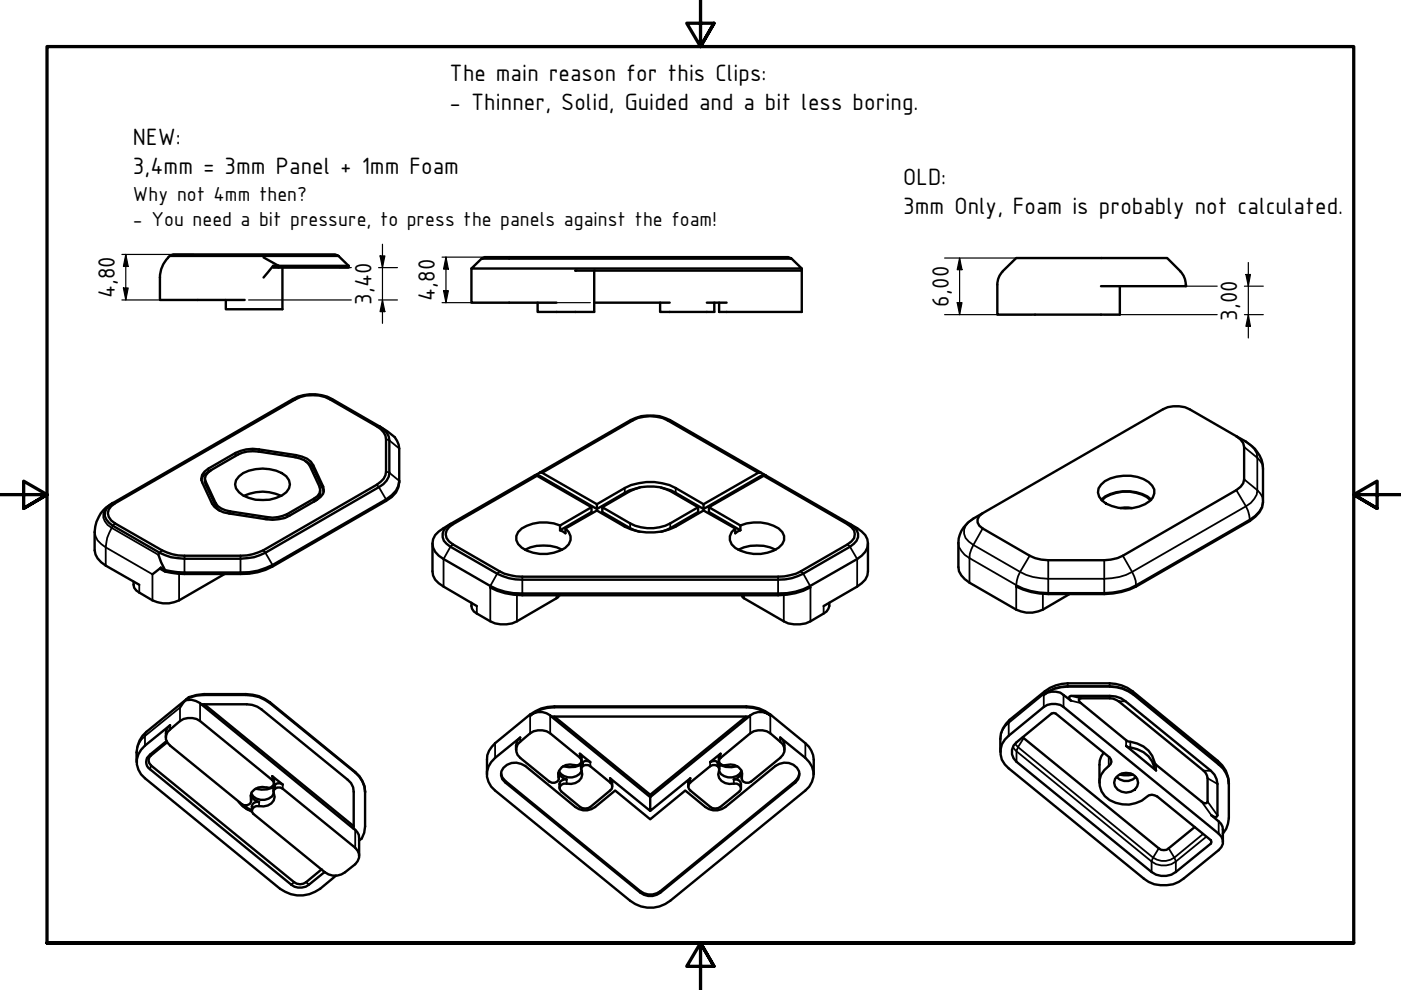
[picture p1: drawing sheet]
<svg xmlns="http://www.w3.org/2000/svg" width="297mm" height="210mm" viewBox="0 0 297 210" stroke-linecap="round" stroke-linejoin="round" font-family="sans-serif">
<!-- layer: Sichtbar (ISO) -->
<g fill="none" stroke="#000" stroke-width=".51">
<path d="M33.9 58.8v4.8h18M35.7 54.6l-1.2 1.7-.4 1.2-.2 1.4M36 54.3l.7-.4h34.4l.7 .4zM36 54.3l-.4 .3M55.9 54.6l3.2 1.8v.3h-1.2v-.3h16M57.9 56.4l-2 2.4M59.9 56.7v8.9h-12v-2M71.8 54.3l2.1 2.1M73.9 56.4v.3h-14.8M99.9 56.9v7.3h18.1M102.1 54.8l.6-.3h64.4l.7 .3zM102.1 54.8l-2.2 2.1h70.1l-2.2-2.1"/>
<path d="M122 57.4h48M126 57.4v8.7h-12v-1.9M170 56.9v9.2h-17.5v-1.9M126 64.2h16M140 64.2v1.9h11.4v-1.9M149.9 64.2h4.2M211.5 60.3l.1-1 .7-1.4 3.2-3.2h32l3.1 3.2 .7 1.4 .1 1M211.5 60.4v6.3h25.9v-6M251.5 60.4v.3h-18.1M43.4 100l.8-.7 5.7-3.3a8 8 0 0 1 5-.7l7.8 1.2a4.5 4.5 0 0 1 3.7 2.2l2.1 4.5 .1 .7-.1 .8-.6 .7-.8 .6-5.7 3.3a8 8 0 0 1-5 .8l-7.8-1.2a4.7 4.7 0 0 1-3.6-2.1l-2.1-4.5-.2-.8 .2-.8zM44.8 99.7a3.5 3.5 0 0 0-2.1 2.1M64.8 97.8l1.2 .9 .4 .6 2.2 4.9"/>
<path d="M80.3 90.3l-9.9-5.7a8.8 8.8 0 0 0-8.3 0l-38.2 22.1M80.3 90.3a3.7 3.7 0 0 1 2.2 3.1v6.8a3.7 3.7 0 0 1-2.2 3.1l-24 13.9a10.3 10.3 0 0 1-5.3 1.3h-11.9a10.3 10.3 0 0 1-5.3-1.3l-9.9-5.7a2.64 2.64 0 0 1-1.4-3.6l.6-.7 .8-.5M80.3 90.3l1.9 1.2a4.5 4.5 0 0 1 2.4 3.6v7.2a4.6 4.6 0 0 1-2.7 3.9l-24.1 13.9a13.2 13.2 0 0 1-6.8 1.6h-11.9l-1.4-.1-2.7-.4M262.1 92.5a10.2 10.2 0 0 1 5 4.1l.6 1.8 .1 8.1a5.2 5.2 0 0 1-2.8 4l-24.1 13.9a15.2 15.2 0 0 1-6.8 1.6h-11.9a14.1 14.1 0 0 1-6.7-1.7M262.1 92.5l.9 .7 .6 .8 .2 .8v6.8l-.2 .9-.6 .7-.9 .7-24 13.9-1.2 .5-2.8 .5h-11.9l-1.4-.1-1.3-.4-1.2-.5-10-5.8a1.73 1.73 0 0 1-1.1-1.6 1.73 1.73 0 0 1 1.1-1.6M262.1 92.5l-9.9-5.7a6.3 6.3 0 0 0-5.6 0l-38.3 22a8.8 8.8 0 0 0-4.5 3.8l-.5 1.5-.1 6.1a4.2 4.2 0 0 0 2.3 3.3l10 5.8a6.3 6.3 0 0 0 5.6 0l5.7-3.3M23.6 107.4l.8-.7 38.2-22a8.1 8.1 0 0 1 7.4 0l9.9 5.7a3.4 3.4 0 0 1 2 2.7v6.9a3.4 3.4 0 0 1-2 2.8l-24.1 13.9a10.7 10.7 0 0 1-4.8 1.1h-11.9a10.1 10.1 0 0 1-4.7-1.1l-10-5.7a2.22 2.22 0 0 1-.8-3.6zM23.9 106.7a6.9 6.9 0 0 0-3.8 6.1v3.9a4.3 4.3 0 0 0 2.3 3.2l7.1 4.1M33.6 117.6l1.4 3.3M43.4 101.5l.2 1.3 2.1 4.5 .9 1M44.1 100.2l.7-.5 5.7-3.3a7 7 0 0 1 4.2-.7l7.8 1.2a3.9 3.9 0 0 1 3.2 1.8l2.1 4.5a1.93 1.93 0 0 1-1.2 2.5l-5.7 3.3a7 7 0 0 1-4.3 .6l-7.8-1.2a3.9 3.9 0 0 1-3.1-1.7l-2.3-5.2 .2-.7zM50.7 101a7.6 7.6 0 0 1 6.4-1.5 5.2 5.2 0 0 1 4.2 2.3 2.53 2.53 0 0 1-1.5 3.3 9.3 9.3 0 0 1-8.2 0 2.53 2.53 0 0 1-1.6-3.3z"/>
<path d="M51.7 105.1a9.3 9.3 0 0 1 7.9 0M67.9 103.9a2.15 2.15 0 0 1-1.3 2.4M84.6 102a4.8 4.8 0 0 1-2.7 3.9l-24.1 13.9a13.2 13.2 0 0 1-6.8 1.6h-11.9l-1.4-.1-2.7-.4M91.7 115.2v5.9a3.7 3.7 0 0 0 2.3 3.3l7.1 4.1M95.5 111.1a2.58 2.58 0 0 0-1.4 3.6l1.4 1.2 9.9 5.7a10.8 10.8 0 0 0 5.3 1.3h54.3a10.4 10.4 0 0 0 5.3-1.3l9.9-5.7a2.58 2.58 0 0 0 1.4-3.5l-1.4-1.3M95.5 111.1l-1.5 .9a3.6 3.6 0 0 0-2.2 4.1l.5 .9 .7 .8 1 .7 9.9 5.7a13.2 13.2 0 0 0 6.8 1.6h54.3a13.2 13.2 0 0 0 6.8-1.6l9.9-5.7a3.8 3.8 0 0 0 2.2-4.2 6.8 6.8 0 0 0-3.7-3.2M111.3 116.6a9.2 9.2 0 0 1 7.9 0M113.9 100.9l11.5 6.6-6.7 3.9M113.9 100.6l12.7 7.3 6.8-3.9 2.2-.7M114.5 100.2l19.2-11.1a9.3 9.3 0 0 1 8.3 0l19.3 11.1h-.5l-19.3-11.1a8.1 8.1 0 0 0-7.3 0l-19.3 11.1zM114.5 100.2l-1.2 .6M114.9 100.2l11.7 6.7 5.9-3.4a11.9 11.9 0 0 1 10.8 0l5.9 3.4"/>
<path d="M118.7 111.4a9 9 0 0 0-8.1 .6 2.33 2.33 0 0 0 0 4.1 8.6 8.6 0 0 0 9.2 .1 2.43 2.43 0 0 0 .1-4.2M118.7 111.4v1M119.9 112l6.7-3.8 5.9 3.5a12.4 12.4 0 0 0 10.8 0l5.9-3.5 6.7 3.8M119.9 112v1.1l-1.2-.7M125.4 107.5v1.1l-6.7 3.8M126.6 106.9v1M127.7 107.5l5.9-3.4a9.8 9.8 0 0 1 8.5 0l5.9 3.4v1.1l-5.9 3.4-2 .7M140.1 103.3l2.2 .7 6.9 3.9M148 107.5l-5.9 3.5a9.2 9.2 0 0 1-8.5 0l-5.9-3.5v1.1l5.9 3.4 2 .7M150.3 107.5v1.1l6.7 3.8M155.9 112v1.1l1.1-.7M156.5 116.6a9.3 9.3 0 0 1 8 0"/>
<path d="M157 111.4a9 9 0 0 1 8.1 .6 2.33 2.33 0 0 1 0 4.1 8.6 8.6 0 0 1-9.2 .1 2.4 2.4 0 0 1 0-4.2M157 111.4v1M160.8 100.2l-11.6 6.7v1l12.7-7.3M161.3 100.2l1.1 .6M161.9 100.9l-11.6 6.6 6.7 3.9M162.4 100.8l-.5 .1 17.8 10.3 .8 .6a1.94 1.94 0 0 1 0 3l-.8 .6-9.9 5.7a10.7 10.7 0 0 1-4.8 1.2h-54.3a10.7 10.7 0 0 1-4.8-1.2l-9.9-5.7a2.25 2.25 0 0 1-1.5-2.1 2.25 2.25 0 0 1 1.5-2.1l17.9-10.3-.6-.1-17.8 10.3M162.4 100.8l17.8 10.3M184 115.2v5.9a3.8 3.8 0 0 1-2.3 3.3l-7.1 4.1M233.4 102.8a7.3 7.3 0 0 1 6.3-1.9 5.8 5.8 0 0 1 5 2.9 2.91 2.91 0 0 1-1.9 3.1 9.4 9.4 0 0 1-8.3-.1 2.58 2.58 0 0 1-1.1-4zM233.5 106a8.6 8.6 0 0 1 8.7-1.3l1.1 .6 .8 .7M233.6 106.1a7.5 7.5 0 0 1 5.9-1.9 7.2 7.2 0 0 1 4.5 1.9M237.6 107.7l.8-.1 1.6 .1"/>
<path d="M34.1 120.4l-1.8 1.4M34.1 120.4v.3l.9 .5v-.3M34.1 120.4l.9 .5M47.6 121.7l-9.6 5.6a6.3 6.3 0 0 1-5.7 0l-2.8-1.7a1.97 1.97 0 0 1-1.2-2.2M103.9 124.6a14.1 14.1 0 0 0 6.8 1.6h54.3a14.7 14.7 0 0 0 6.8-1.6M118.5 126.2l-.1 .4-.4 .2-8.4 4.9a6.3 6.3 0 0 1-5.7 0l-2.8-1.6a2.02 2.02 0 0 1-1.2-2.3M157.3 126.2l.1 .4 .3 .2 8.5 4.9a6.3 6.3 0 0 0 5.6 0l2.8-1.6a2.17 2.17 0 0 0 1.2-2.3M35.2 156.4a2.4 2.4 0 0 1 .9-2.6l-5.4 4.3a4.3 4.3 0 0 0 0 6.9l28.7 23.4a7 7 0 0 0 8.5 0l3.3-2.8M35.3 157.1l-3.5 2.9a1.88 1.88 0 0 0 0 3.1l29.9 24.5a3.1 3.1 0 0 0 3.8 0l3.3-2.7M35.4 157.4l-3.4 2.8a1.33 1.33 0 0 0 0 2.1l30.4 24.7a2.04 2.04 0 0 0 2.5 0l3.3-2.7M36.1 154.7l2.1-1.8a3.7 3.7 0 0 1 4.2 0l15.3 12.5 .3 .4v.5l-.3 .5-.6 .2a3.5 3.5 0 0 0-3.8 1l-.2 .8 .1 1.2a1.27 1.27 0 0 1-2 .5l-15.1-12.4a2.05 2.05 0 0 1 0-3.4zM39.5 148.4a3.8 3.8 0 0 1 3.2 .9"/>
<path d="M39.5 148.3l-1.3 1.7M40.1 147.8l1.6-.4 1.5-.2h8.9a7.8 7.8 0 0 1 5.1 1.7l18.1 14.8a5.6 5.6 0 0 1 2.1 4.3v7.2l-.2 1.4-.5 1.2-.6 .4M40.1 147.9l1.6-.4 1.5-.1h8.9a7.8 7.8 0 0 1 5.1 1.7l18.1 14.7a5.6 5.6 0 0 1 2.1 4.2M40.1 147.8l-.6 .6v-.1M40.1 147.8l-9 7.4a5.9 5.9 0 0 0-2.1 4.3v2.1M40.1 147.8l-.6 .5M42.7 149.3h9.6l1.2 .2 1 .3 .9 .6 18.3 14.9 .7 .7 .5 .9 .1 1v7.8a2.22 2.22 0 0 1 1.1 1.9v3.9M42.7 149.3l32.3 26.4M43.3 149.3l31.7 25.9M109.4 159a2.71 2.71 0 0 1 .9-2.6l-5.3 4.3a4.3 4.3 0 0 0 0 6.9l28.6 23.4a6.8 6.8 0 0 0 8.5 0l28.7-23.4a4.3 4.3 0 0 0 0-6.9l-5.4-4.3a2.4 2.4 0 0 1 .9 2.6M109.7 157.8a7.6 7.6 0 0 1 4.3-3l1.9 .2 .7 .5 6.3 5.1 .4 .5v.5l-.4 .4-.5 .3a3.9 3.9 0 0 0-3.3 .4 2.31 2.31 0 0 0-.6 2.6 1.34 1.34 0 0 1-2 .4l-6.2-5a2.21 2.21 0 0 1-.6-2.9zM116.9 151.9a3.4 3.4 0 0 0-4.5-.2 8.2 8.2 0 0 1 5.1-1.7h40.7a8.2 8.2 0 0 1 5.1 1.7 3.4 3.4 0 0 0-4.5 .2"/>
<path d="M117.5 151.9l20.4 16.6M158.2 151.9l-20.3 16.6v.5M158.8 151.9h-41.9l21 17.1M158.8 151.9l-20.9 17.1M212.1 159.4v-2.7a5.5 5.5 0 0 1 2-4.1l7.4-6a8.2 8.2 0 0 1 4.9-1.7h8.9a8.2 8.2 0 0 1 4.9 1.7l18 14.7a6.1 6.1 0 0 1 2.3 4.8v7.4l-.2 1.2-.3 1-.7 1.1M213.9 156l7.4-6.1a3.6 3.6 0 0 1 4.2 0l32.9 26.9a2.1 2.1 0 0 1 0 3.4l-7.4 6.1a7 7 0 0 1-8.5 0l-28.6-23.4a4.3 4.3 0 0 1 0-6.9zM215.5 157.4l7.4-6.1 .5-.1 .4 .1 11.4 9.3a1.09 1.09 0 0 1-.1 1.8 4.3 4.3 0 0 0-1.9 4.4 4.3 4.3 0 0 0 3.3 3.4 6.9 6.9 0 0 0 7.1-1.6l.6-.1 1.2 .4 11.3 9.3 .2 .3-.2 .4-7.4 6a4.3 4.3 0 0 1-5.1 0l-28.7-23.4a2.64 2.64 0 0 1 0-4.1zM216.9 156.3l28.8 23.6a1.63 1.63 0 0 0 2.1 0l5.5-4.5M228.9 148.1h6.4h.7l1.2 .6 18 14.7 .5 .5 .3 1.1v5l-.1 .2-.3 .1-.8-.3-9.9-8.2a5.8 5.8 0 0 0-5.8-4.6l-9.9-8.1-.3-.3-.2-.4zM234 159.6l-.5 .8-.3 .9-.1 4.7M238.8 158.2l.3 .2a6 6 0 0 1 5.8 4.6l.2 .4zM50.6 170l.8 .9 .9 .6 1.1 .6"/>
<path d="M50.8 170.2l.7 .7 .9 .6 1 .5M51.8 170.7l.7 .7 .9 .4M53.3 168.2a2.76 2.76 0 0 0 4.7 0M53.3 169.8l-.1-1.2 .4 .7 .6 .5 .7 .2a1.18 1.18 0 0 0-1.5 1v.9M53.8 171.2l.5-.3a4.2 4.2 0 0 0 3.2-.6l.5-.6 .2-.8-.2-1.2a1.27 1.27 0 0 1 1.9-.5l15.4 12.5a2.2 2.2 0 0 1 0 3.5l-2.1 1.7a3.5 3.5 0 0 1-4.3 0l-15.2-12.3-.3-.5 .1-.5zM57.7 166.8l.3 .4M57.8 167l-1.2 .4h-1.2l-1.2-.2M58.1 166.1v-.8l-.4-.7 2.2 1.7-.5-.2h-.6l-.5 .2M58.3 166.3l-.3 .4v1.2M58.3 166.3v.9M103.3 164.2v-3.1a4.5 4.5 0 0 1 1.7-3.5l7.4-6.1a8.2 8.2 0 0 1 5.1-1.7h40.7a8.2 8.2 0 0 1 5.1 1.7l7.5 6.1a4.9 4.9 0 0 1 1.7 3.5v3.1M106.2 164l.3 .8 .6 .8 28.7 23.3a3.5 3.5 0 0 0 4.2 0l28.7-23.3 .5-.8 .3-.8"/>
<path d="M106.7 162.8a3.4 3.4 0 0 1 4.7-.4l10.6 8.7a3.4 3.4 0 0 0 4.2 0l4.2-3.5 7.5 6.1 7.4-6.1 4.2 3.5a3.5 3.5 0 0 0 4.3 0l10.6-8.7a3.3 3.3 0 0 1 5 1.1l.1 .9-.3 .8-.5 .7-28.7 23.4a3.5 3.5 0 0 1-4.2 0l-28.7-23.4a2.11 2.11 0 0 1-.4-3.1zM118.5 165.1l-.1-1.2 .4 .6 .6 .5 .7 .3a1.26 1.26 0 0 0-1.5 .9v.9M118.5 163.5a2.81 2.81 0 0 0 4.8 0M119 166.4l.5-.2a4.2 4.2 0 0 0 3.2-.6 2.36 2.36 0 0 0 .6-2.7 1.22 1.22 0 0 1 1.9-.4l4.1 3.4a1.05 1.05 0 0 1 0 1.7l-4.1 3.5a1.99 1.99 0 0 1-2.2 0l-4-3.3-.3-.4v-.6zM122.9 162.1l.3 .3M123.1 162.2l-1.2 .4-1.3 .1-1.2-.2M123.3 161.3v-1.2l-.4-.3 2.3 1.8-1.1-.3-.5 .3M123.6 161.6l-.4 .6v.9M123.6 161.6v.8M129.8 166.8l-.1-1.3-.4-.5 8.6 6.9M145.9 166.8v-.9l.5-.9-8.5 6.9v-2.9M146.4 165.9l4.2-3.4a1.14 1.14 0 0 1 1.2-.2 1.14 1.14 0 0 1 .7 1.1 2.05 2.05 0 0 0 2.1 2.8h1a1.18 1.18 0 0 1 1.5 1.2l-.3 .4-4.1 3.3a1.89 1.89 0 0 1-2.1 0l-4.2-3.5a1.05 1.05 0 0 1 0-1.7z"/>
<path d="M152.1 161.6l.4 .6v.9M152.1 161.6v.8M152.4 161.3v-.8l.4-.7-2.2 1.8 1-.3 .5 .3M152.5 163.5a2.75 2.75 0 0 0 4.7 0M152.7 162.2l1.2 .4 1.2 .1 1.2-.2M152.8 160.7l6.3-5.2a3.7 3.7 0 0 1 4.2 0l2.1 1.8a2.05 2.05 0 0 1 0 3.4l-6.1 5a1.18 1.18 0 0 1-1.3 .2 1.18 1.18 0 0 1-.7-1.1 2.36 2.36 0 0 0-3.3-2.6l-.7 .1-.6-.3-.2-.4v-.5zM152.8 162l-.3 .4M157.2 165.1l.1-1.2-.4 .6-.6 .5-.7 .3a1.18 1.18 0 0 1 1.5 .9v.9M236.7 164.8a2.89 2.89 0 0 0 4.2 0M237 164.5a2.57 2.57 0 0 1 4.3 1.5 2.59 2.59 0 0 1-2.5 2.1 2.59 2.59 0 0 1-2.6-2.1l.2-.9zM237.4 164.2l.9 .2 1.9-.2M260.5 166.2a5.4 5.4 0 0 0-2.1-4.1l-18.1-14.8a8.2 8.2 0 0 0-5-1.7h-8.9a7.7 7.7 0 0 0-5.1 1.8 3.4 3.4 0 0 1 4.2 0l1.6 1.2-.5-.7 .2-.2 .3-.2h8.2l1.2 .2 1.2 .4 19 15.3 .8 .8 .4 1 .2 1v6.7l-.1 .2-.3 .2-.8-.4 2 1.8 .3 .6 .1 3.2"/>
</g>
<!-- layer: Sichtbar schmal (ISO) -->
<g fill="none" stroke="#000" stroke-width=".38">
<path d="M44.2 99.3v.7M49.9 96v.7M54.9 95.3v.5M62.1 84.6l.5 .1M62.7 96.5v.5M66.4 98.7v.6M70.4 84.6l-.4 .1M80.3 90.3l-.4 .1M81.9 100l.6 .2 2.1 1.8M81.9 93.1l.6 .3 2.1 1.7M133.7 89.1h.5M142 89.1h-.5"/>
<path d="M263.8 94.8l2.8 2.3M264.2 93.6a4.3 4.3 0 0 1 2.4 3.5M266.6 97.1l1.1 1.4 .1 .9M266.6 97.1v6.8l-2.8-2.3M22.4 119.9v-3.9l9.9 5.8v5.5M23.7 106.8a2.73 2.73 0 0 0-1.8 2.6 2.73 2.73 0 0 0 1.8 2.5M23.7 111.9a8 8 0 0 0-1.3 4.1 4 4 0 0 1-2.3-3.2M23.7 111.9l9.9 5.7 .8-.9M23.9 106.7h.5M24.4 111l-.7 .9M39.1 117.8v3.9M43.6 102.1v.7"/>
<path d="M45.7 106.7v.6M48.8 108.4v.5M51 117.8v3.9M55.8 116.7l2 3.1v.3M56.6 109.6v.5M60.9 109v.6M66.6 105.7v.6M68.5 103.2v.6M79.9 102.8l2 3.1v.3M95.5 111.1l.5 .1M96 115.4l-.5 .5-1.5 2.6v5.9M132.5 103.5v1"/>
<path d="M133.6 111v1M142.1 111v1M143.3 103.5v1M179.7 115.4l.5 .5 1.5 2.6v5.9M180.2 111.1l-.5 .1M203.2 115.1a4.3 4.3 0 0 0 2.3 3.2M205.5 118.3l10 5.8M205.5 118.3v5.2M206.4 115.5l-.8 1.9-.1 .9M206.4 110a3 3 0 0 0-1.7 4.1l.7 .7 1 .7M206.4 115.5l9.9 5.8M208.3 112l-1.9 3.5"/>
<path d="M218.3 117.8l-2 3.5M222.2 118.8v7.2M234.1 118.8v3.9a12 12 0 0 0 5.9-1.4l.8 1.9 .1 .9a14.1 14.1 0 0 1-6.8 1.6v.3M262.1 103.9l2.1 3.5M264.2 107.4l.4 .9 .4 1.8M264.2 107.4a4.3 4.3 0 0 0 2.4-3.5 2.98 2.98 0 0 1 .4 4.5l-.9 .9-1.1 .8M264.2 107.4l-24.2 13.9-1.9-3.5M265 110.1l-24.1 14v.3M265 110.1v.4M29.5 124v1.6M38 121.7v5.6M101.1 128.5v1.6"/>
<path d="M105.9 121.1l-.5 .5-1.5 2.6v7.5M109.6 126.1v5.6M110.7 122.3v3.9M118 126.2v.6M157.7 126.2v.6M165 122.3v3.9M166.2 126.1v5.6M169.8 121.1l.5 .5 1.5 2.6v.4M171.8 124.6v7.1M174.6 128.5v1.6M215.5 124.1v5.2M216.3 121.3l-.5 .9-.3 1.9"/>
<path d="M216.3 121.3a12 12 0 0 0 5.9 1.4h11.9v3h-11.9a14.1 14.1 0 0 1-6.7-1.6M221.1 125.9v3.4M31.1 155.2l-.3 .3-.1 .6a4.9 4.9 0 0 0-1.7 3.4M31.8 160l.2 .2M36.1 153.8v.9M38.2 152.9v-2.9l-7.5 6.1v2M42.4 149.1v3.8M43.2 147.2v.2M52.1 147.2v.2M57.2 148.9v.2M105 157.6v3.1M110.3 156.4v.9"/>
<path d="M112.4 151.5v4M116.6 151.7v3.8M117.5 149.8v.2M122.9 159.8v.8M152.8 159.8v.9M158.2 149.8v.2M159.1 151.7v3.8M163.3 151.5v4M165.4 156.4v.9M170.8 157.6v3.1M213.9 153.3a4.3 4.3 0 0 0-1.8 3.4M213.9 153.3v2.7"/>
<path d="M214.1 152.6l-.2 .7M214.8 158.3l.7 1 .3-.9M215.2 157.7l.6 .7M215.8 158.4l28.7 23.4M217 156.5l-1.2 1.9M221.3 147.3v-.1l-7.4 6.1M221.3 147.4v2.5M225.5 147.4v2.5M226.4 145.6v-.1a8.2 8.2 0 0 0-5.1 1.7l.2-.6M226.4 144.9v.6h8.9v-.6M227.1 147.5l2.1 .6M227.1 148.6l2.1 .5"/>
<path d="M235.3 145.6v-.1a8.2 8.2 0 0 1 5 1.7l-.1-.6M235.3 147.5v.6M237.2 148.7h1.4M238.8 156.9v1.3M239.6 157.3v1.2M240.3 147.3v-.1l18.1 14.7v.2M32 162.3l-.2 .8M53.2 168.6v.9M54.9 170v.9M57.7 164.6v.8M59.9 166.3v.9M75.3 163.7v.1"/>
<path d="M75.3 175.9v3.8M107.1 165.6v.3M118.4 163.9v.9M120.1 165.3v.9M125.2 161.6v.9M129.3 165v.9M146.4 165v.9M150.6 161.6v.9M155.6 165.3v.9M157.3 163.9v.9M168.7 165.6v.3M215.5 161.5v-2.2l28.7 23.4"/>
<path d="M235.1 160.5v1.9M244.7 161.5v1.2M245.1 162.2v1.2M245.7 179.9l-1.2 1.9M247.8 179.9l1.2 1.9M254.8 170l2.1 2.9M255.1 176.8l-6.1 5M255.2 163.4h1.5M255.8 177.4l-6.5 5.3v2.2M256 170l2.1 2.9M256 165l2.1 1.2M256.7 178.2v.7"/>
<path d="M258.2 161.3l.2 .6a5.4 5.4 0 0 1 2.1 4.2M258.4 174.2v2.6M62.4 187l-.7 .6M64.9 187l.6 .6M135.8 188.9v.4M140 188.9v.4M244.2 182.7v2.2M244.5 181.8l-.3 .9M244.5 181.8a3.9 3.9 0 0 0 4.5 0M249 181.8l.3 .9a4.3 4.3 0 0 1-5.1 0"/>
</g>
<!-- layer: Sichtbar (ISO) -->
<g fill="#000">
<circle cx="122" cy="57.4" r=".25"/>
<circle cx="103.9" cy="124.6" r=".25"/>
<circle cx="118.5" cy="126.2" r=".25"/>
<circle cx="157.3" cy="126.2" r=".25"/>
<circle cx="112.4" cy="151.7" r=".25"/>
<circle cx="163.3" cy="151.7" r=".25"/>
</g>
<!-- layer: Rahmen (ISO) -->
<path d="M148.5 -.1v10l-2.9-5h5.8l-2.9 5 2.9-5M0 104.9h10l-5-2.9v5.8l5-2.9-5 2.9M297 104.9h-10l5-2.9v5.8l-5-2.9 5 2.9M10 199.9v-190h277v190h-277h277M151.4 204.9l-2.9-5 2.9 5h-5.8l2.9-5v10" fill="none" stroke="#000" stroke-width=".7"/>
<g fill="none" stroke="#000" stroke-width=".25">
<path d="M25.8 53.9h15.3M26.7 53.9l.5 2.6h-1zM26.7 53.9v9.7M71.9 56.7h2.6M80.3 56.7h4M80.6 54.3h1l-.5 2.4zM81.1 51.8v16.8M93.7 54.5h32.3M94.6 54.5l.5 2.6h-1.1zM94.6 54.5v9.7M200.3 54.7h18.3M203.5 54.7l.5 2.5h-1.1z"/>
<path d="M203.5 54.7v12M264.2 58.2h.9l-.4 2.5zM264.7 55.7v16M25.8 63.6h15.3M26.2 61.1h1l-.5 2.5zM52.7 63.6h21.8M80.3 63.6h4M81.1 63.6l.5 2.5h-1zM93.7 64.2h31.5M94 61.6h1.1l-.5 2.6zM200.3 66.7h18.3M202.9 64.2h1.1l-.5 2.5z"/>
<path d="M234.3 66.7h23.8M249.4 60.7h8.7M263.8 66.7h4M263.8 60.7h4M264.7 66.7l.4 2.5h-.9z"/>
</g>
<g fill="#000">
<path d="M26.7 53.9l.5 2.6h-1z" fill-rule="evenodd"/>
<path d="M80.6 54.3h1l-.5 2.4z" fill-rule="evenodd"/>
<path d="M94.6 54.5l.5 2.6h-1.1z" fill-rule="evenodd"/>
<path d="M203.5 54.7l.5 2.5h-1.1z" fill-rule="evenodd"/>
<path d="M264.2 58.2h.9l-.4 2.5z" fill-rule="evenodd"/>
<path d="M26.2 61.1h1l-.5 2.5z" fill-rule="evenodd"/>
<path d="M81.1 63.6l.5 2.5h-1z" fill-rule="evenodd"/>
<path d="M94 61.6h1.1l-.5 2.6z" fill-rule="evenodd"/>
<path d="M202.9 64.2h1.1l-.5 2.5z" fill-rule="evenodd"/>
<path d="M264.7 66.7l.4 2.5h-.9z" fill-rule="evenodd"/>
</g>
<g font-size="5.4">
<text x="95.3" y="17.2">The main reason for this Clips:</text>
<text x="95.3" y="23.4">- Thinner, Solid, Guided and a bit less boring.</text>
<text x="28.2" y="30.7">NEW:</text>
<text x="28.2" y="36.9">3,4mm = 3mm Panel + 1mm Foam</text>
<text x="191.5" y="39.2">OLD:</text>
<text x="191.5" y="45.4">3mm Only, Foam is probably not calculated.</text>
<text x="24.3" y="63.2" transform="rotate(-90 24.3 63.2)">4,80</text>
<text x="78.7" y="64.6" transform="rotate(-90 78.7 64.6)">3,40</text>
<text x="92.2" y="63.8" transform="rotate(-90 92.2 63.8)">4,80</text>
<text x="201.2" y="65" transform="rotate(-90 201.2 65)">6,00</text>
<text x="262.3" y="68" transform="rotate(-90 262.3 68)">3,00</text>
</g>
<g font-size="4.6">
<text x="28.2" y="42.5">Why not 4mm then?</text>
<text x="28.2" y="47.9">- You need a bit pressure, to press the panels against the foam!</text>
</g>
</svg>
